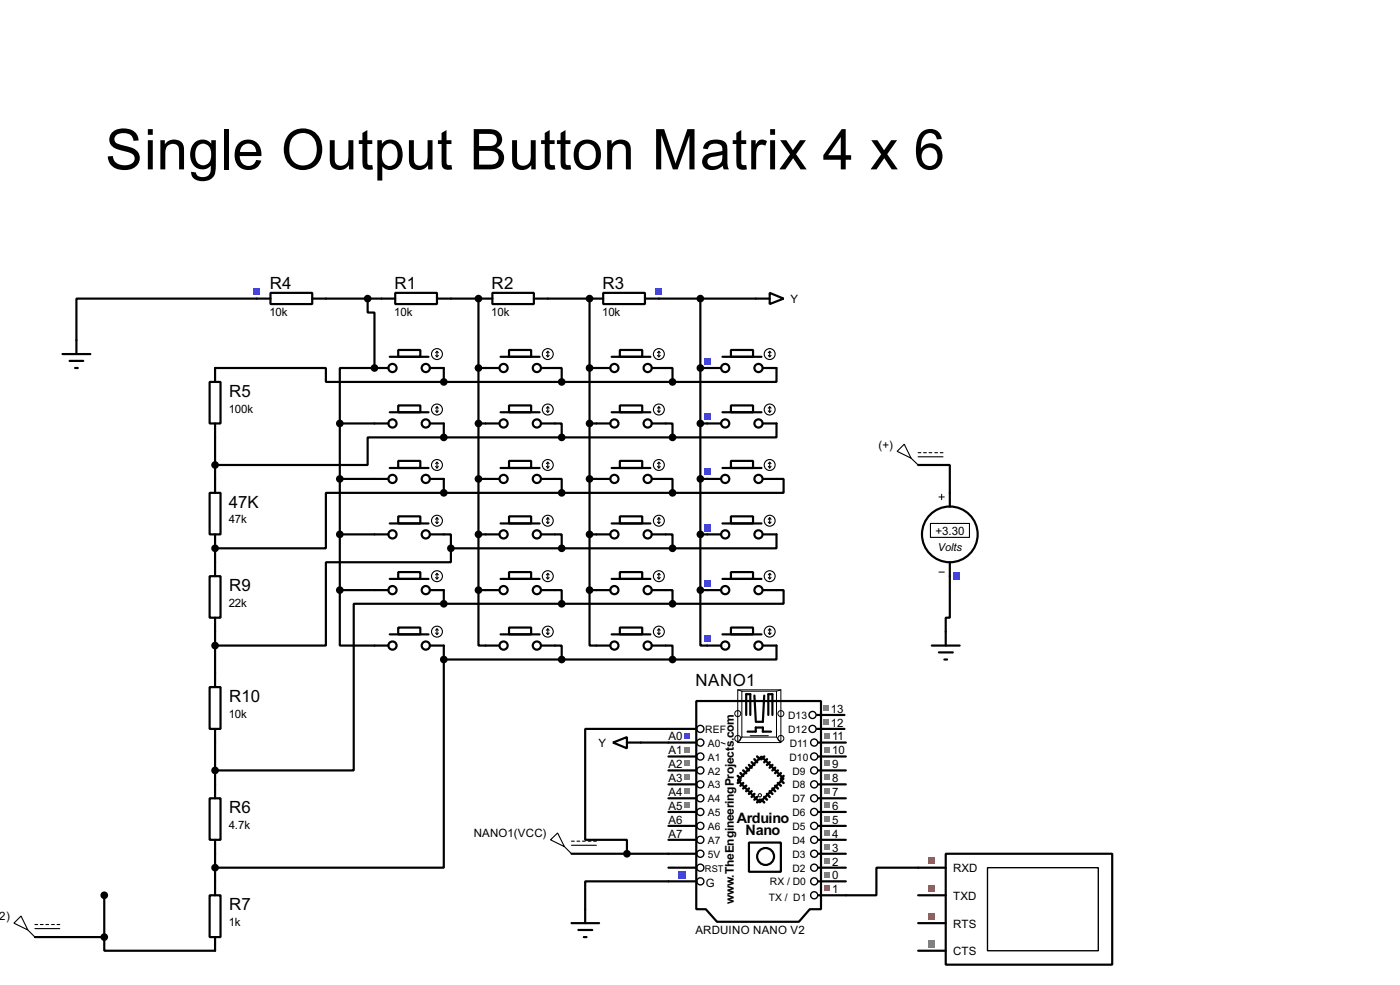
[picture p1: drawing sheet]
<svg xmlns="http://www.w3.org/2000/svg" width="256mm" height="180mm" viewBox="0 0 256 180" stroke-linecap="round" stroke-linejoin="round" font-family="sans-serif">
<g fill="none" stroke="#000" stroke-width=".4">
<path d="M47 54.7h-33v7.6M59.7 54.7h12.7M67.4 54.7v2.5h1.2v10.2M72.4 53.6h7.7v2.1h-7.7zM80.1 54.7h7.6v53.3M100.4 54.7h7.6v53.3M120.7 54.7h17.8M128.3 54.7v53.3M39.4 67.4h20.3v2.5h21.6M62.3 77.5h8.9M62.3 77.5v30.5M68.6 67.4h-6.3v10.1"/>
<path d="M68.6 67.4h2.6M71.4 65.3h7.1M71.4 75.5h7.1M73 64.1h4v1.2h-4zM73 74.2h4v1.3h-4zM78.8 77.5h2.5v2.6M78.8 67.4h2.5v2.5M81.3 69.9h41.9M87.7 77.5h3.8M87.7 67.4h3.8M91.7 65.3h7.2M91.7 75.5h7.2"/>
<path d="M93.3 64.1h4v1.2h-4zM93.3 74.2h4v1.3h-4zM99.1 67.4h3.8v2.5M99.1 77.5h3.8v2.6M108 77.5h3.8M108 67.4h3.8M112.1 65.3h7.1M112.1 75.5h7.1M113.6 64.1h4.1v1.2h-4.1zM113.6 74.2h4.1v1.3h-4.1zM119.4 67.4h3.8v2.5M119.4 77.5h3.8v2.6"/>
<path d="M128.3 77.5h1.3M128.3 67.4h3.8M132.4 65.3h7.1M133.9 64.1h4.1v1.2h-4.1zM139.8 67.4h2.5v2.5h-19.1M142.3 77.5v2.6h-19.1M39.4 80.1v7.6M62.3 87.7h8.9M62.3 97.8h8.9M71.4 85.7h7.1M71.4 95.8h7.1M73 84.4h4v1.3h-4z"/>
<path d="M73 94.5h4v1.3h-4zM78.8 97.8h3.8v2.6M78.8 87.7h2.5v2.5M81.3 80.1h-13.9v5h-28M81.3 90.2h-21.6v10.2h-20.3v2.5M81.3 80.1h41.9M81.3 90.2h41.9M87.7 87.7h3.8M87.7 97.8h3.8M91.7 85.7h7.2M91.7 95.8h7.2M93.3 84.4h4v1.3h-4z"/>
<path d="M93.3 94.5h4v1.3h-4zM99.1 87.7h3.8v2.5M99.1 97.8h3.8v2.6M108 87.7h3.8M108 97.8h3.8M112.1 85.7h7.1M112.1 95.8h7.1M113.6 84.4h4.1v1.3h-4.1zM113.6 94.5h4.1v1.3h-4.1zM119.4 87.7h3.8v2.5M119.4 97.8h3.8v2.6M128.3 87.7h1.3"/>
<path d="M128.3 97.8h1.3M142.3 87.7h1.3v2.5h-20.4M142.3 97.8v2.6h-19.1M168.2 85.1h5.8v5.1M39.4 115.6v7.6M62.3 108v10.2h8.9M62.3 108h8.9M71.4 106h7.1M71.4 116.1h7.1M73 104.7h4v1.3h-4zM73 114.9h4v1.2h-4zM78.8 108h2.5v2.5"/>
<path d="M78.8 118.2h2.5v2.5M81.3 110.5h-16.5v30.5h-25.4M81.3 110.5h41.9M82.6 100.4v2.5h-22.9v15.3h-20.3M82.6 100.4h40.6M87.7 108v10.2h3.8M87.7 108h3.8M91.7 106h7.2M91.7 116.1h7.2M93.3 104.7h4v1.3h-4zM93.3 114.9h4v1.2h-4zM99.1 108h3.8v2.5"/>
<path d="M99.1 118.2h3.8v2.5M108 108v10.2h1.3M108 108h1.3M122 108h1.2v2.5M122 118.2h1.2v2.5M128.3 108v10.2h1.3M128.3 108h1.3M142.3 108h1.3v2.5h-20.4M142.3 118.2v2.5h-19.1M174 105.5v7.6h-.7v2.5M39.4 135.9v7.7M81.3 120.7v38.1h-41.9"/>
<path d="M81.3 120.7h41.9M117.4 135.9h5.1M122.5 133.4h-15.3v20.3h7.7v2.6M39.4 156.3v5M104.7 156.3h17.8M168.2 158.8h-7.6v5.1h-5.6M6.4 171.5h12.7M19.1 171.5v2.5h20.3M19.1 163.9v7.6M122.5 161.3h-15.3v5.1"/>
<circle cx="71.9" cy="77.5" r=".75"/>
<circle cx="71.9" cy="67.4" r=".75"/>
<circle cx="78" cy="77.5" r=".75"/>
<circle cx="78" cy="67.4" r=".75"/>
<circle cx="92.2" cy="67.4" r=".75"/>
<circle cx="92.2" cy="77.5" r=".75"/>
<circle cx="98.3" cy="67.4" r=".75"/>
<circle cx="98.3" cy="77.5" r=".75"/>
<circle cx="112.5" cy="77.5" r=".75"/>
<circle cx="112.5" cy="67.4" r=".75"/>
<circle cx="118.6" cy="67.4" r=".75"/>
<circle cx="118.6" cy="77.5" r=".75"/>
<circle cx="132.8" cy="67.4" r=".75"/>
<circle cx="138.9" cy="67.4" r=".75"/>
<circle cx="71.9" cy="87.7" r=".75"/>
<circle cx="71.9" cy="97.8" r=".75"/>
<circle cx="78" cy="87.7" r=".75"/>
<circle cx="78" cy="97.8" r=".75"/>
<circle cx="92.2" cy="87.7" r=".75"/>
<circle cx="92.2" cy="97.8" r=".75"/>
<circle cx="98.3" cy="87.7" r=".75"/>
<circle cx="98.3" cy="97.8" r=".75"/>
<circle cx="112.5" cy="97.8" r=".75"/>
<circle cx="112.5" cy="87.7" r=".75"/>
<circle cx="118.6" cy="97.8" r=".75"/>
<circle cx="118.6" cy="87.7" r=".75"/>
<circle cx="71.9" cy="118.2" r=".75"/>
<circle cx="71.9" cy="108" r=".75"/>
<circle cx="78" cy="118.2" r=".75"/>
<circle cx="78" cy="108" r=".75"/>
<circle cx="92.2" cy="118.2" r=".75"/>
<circle cx="92.2" cy="108" r=".75"/>
<circle cx="98.3" cy="118.2" r=".75"/>
<circle cx="98.3" cy="108" r=".75"/>
</g>
<g fill="#000">
<circle cx="87.7" cy="54.7" r=".2"/>
<circle cx="108" cy="54.7" r=".2"/>
<circle cx="68.6" cy="67.4" r=".2"/>
<circle cx="39.4" cy="100.4" r=".2"/>
</g>
<g fill="none" stroke="#000" stroke-width=".2">
<path d="M79.8 65.1l.3 .2M79.8 75.2l.3 .3M80.1 64.3v1M80.1 74.5v1M80.1 64.3l-.3 .3M80.1 64.3l.2 .3M80.1 74.5l-.3 .2M80.1 74.5l.2 .2M80.3 65.1l-.2 .2M80.3 75.2l-.2 .3M100.1 65.1l.3 .2M100.1 75.2l.3 .3"/>
<path d="M100.4 64.3l-.3 .3M100.4 64.3v1M100.4 74.5v1M100.4 64.3l.2 .3M100.4 74.5l-.3 .2M100.4 74.5l.2 .2M100.6 65.1l-.2 .2M100.6 75.2l-.2 .3M120.5 65.1l.2 .2M120.5 75.2l.2 .3M120.7 74.5l-.2 .2M120.7 64.3v1"/>
<path d="M120.7 74.5v1M120.7 64.3l-.2 .3M120.7 64.3l.3 .3M120.7 74.5l.3 .2M121 75.2l-.3 .3M121 65.1l-.3 .2M140.8 65.1l.2 .2M141 64.3l-.2 .3M141 64.3v1M141 64.3l.3 .3M141.3 65.1l-.3 .2M79.8 85.4l.3 .3"/>
<path d="M79.8 95.6l.3 .2M80.1 84.6v1.1M80.1 94.8v1M80.1 84.6l-.3 .3M80.1 84.6l.2 .3M80.1 94.8l-.3 .3M80.1 94.8l.2 .3M80.3 85.4l-.2 .3M80.3 95.6l-.2 .2M100.1 85.4l.3 .3M100.1 95.6l.3 .2M100.4 84.6v1.1"/>
<path d="M100.4 94.8v1M100.4 84.6l-.3 .3M100.4 84.6l.2 .3M100.4 94.8l-.3 .3M100.4 94.8l.2 .3M100.6 85.4l-.2 .3M100.6 95.6l-.2 .2M120.5 85.4l.2 .3M120.5 95.6l.2 .2M120.7 84.6l.3 .3M120.7 84.6l-.2 .3M120.7 84.6v1.1"/>
<path d="M120.7 94.8v1M120.7 94.8l-.2 .3M120.7 94.8l.3 .3M121 85.4l-.3 .3M121 95.6l-.3 .2M79.8 105.7l.3 .3M79.8 115.9l.3 .2M80.1 105v1M80.1 115.1v1M80.1 105l-.3 .2M80.1 105l.2 .2M80.1 115.1l-.3 .3"/>
<path d="M80.1 115.1l.2 .3M80.3 105.7l-.2 .3M80.3 115.9l-.2 .2M100.1 105.7l.3 .3M100.1 115.9l.3 .2M100.4 105v1M100.4 115.1v1M100.4 105l-.3 .2M100.4 105l.2 .2M100.4 115.1l-.3 .3M100.4 115.1l.2 .3M100.6 105.7l-.2 .3"/>
<path d="M100.6 115.9l-.2 .2"/>
<circle cx="80" cy="75" r="1"/>
<circle cx="80" cy="64.8" r="1"/>
<circle cx="100.3" cy="64.8" r="1"/>
<circle cx="100.3" cy="75" r="1"/>
<circle cx="120.7" cy="64.8" r="1"/>
<circle cx="120.7" cy="75" r="1"/>
<circle cx="141" cy="64.8" r="1"/>
<circle cx="80" cy="95.3" r="1"/>
<circle cx="80" cy="85.1" r="1"/>
<circle cx="100.3" cy="95.3" r="1"/>
<circle cx="100.3" cy="85.1" r="1"/>
<circle cx="120.7" cy="85.1" r="1"/>
<circle cx="120.7" cy="95.3" r="1"/>
<circle cx="80" cy="115.6" r="1"/>
<circle cx="80" cy="105.5" r="1"/>
<circle cx="100.3" cy="105.5" r="1"/>
<circle cx="100.3" cy="115.6" r="1"/>
</g>
<path d="M129 65.5h1.2v1.2h-1.2z" fill="#4040ff"/>
<g fill="none" stroke="#000" stroke-width=".4">
<path d="M129.6 77.5h2.5M132.4 75.5h7.1M133.9 74.2h4.1v1.3h-4.1zM139.8 77.5h2.5"/>
<circle cx="132.8" cy="77.5" r=".75"/>
<circle cx="138.9" cy="77.5" r=".75"/>
</g>
<g fill="none" stroke="#000" stroke-width=".2">
<path d="M140.8 75.2l.2 .3M141 74.5v1M141 74.5l-.2 .2M141 74.5l.3 .2M141.3 75.2l-.3 .3"/>
<circle cx="141" cy="75" r="1"/>
</g>
<path d="M129 75.6h1.2v1.3h-1.2z" fill="#4040ff"/>
<g fill="none" stroke="#000" stroke-width=".4">
<path d="M129.6 87.7h2.5M132.4 85.7h7.1M133.9 84.4h4.1v1.3h-4.1zM139.8 87.7h2.5"/>
<circle cx="132.8" cy="87.7" r=".75"/>
<circle cx="138.9" cy="87.7" r=".75"/>
</g>
<g fill="none" stroke="#000" stroke-width=".2">
<path d="M140.8 85.4l.2 .3M141 84.6v1.1M141 84.6l-.2 .3M141 84.6l.3 .3M141.3 85.4l-.3 .3"/>
<circle cx="141" cy="85.1" r="1"/>
</g>
<path d="M129 85.8h1.2v1.2h-1.2z" fill="#4040ff"/>
<g fill="none" stroke="#000" stroke-width=".4">
<path d="M129.6 97.8h2.5M132.4 95.8h7.1M133.9 94.5h4.1v1.3h-4.1zM139.8 97.8h2.5"/>
<circle cx="132.8" cy="97.8" r=".75"/>
<circle cx="138.9" cy="97.8" r=".75"/>
</g>
<g fill="none" stroke="#000" stroke-width=".2">
<path d="M140.8 95.6l.2 .2M141 94.8v1M141 94.8l-.2 .3M141 94.8l.3 .3M141.3 95.6l-.3 .2"/>
<circle cx="141" cy="95.3" r="1"/>
</g>
<path d="M129 95.9h1.2v1.3h-1.2z" fill="#4040ff"/>
<g fill="none" stroke="#000" stroke-width=".4">
<path d="M109.3 108h2.5M109.3 118.2h2.5M112.1 106h7.1M112.1 116.1h7.1M113.6 104.7h4.1v1.3h-4.1zM113.6 114.9h4.1v1.2h-4.1zM119.4 108h2.6M119.4 118.2h2.6M129.6 108h2.5M132.4 106h7.1M133.9 104.7h4.1v1.3h-4.1zM139.8 108h2.5"/>
<circle cx="112.5" cy="118.2" r=".75"/>
<circle cx="112.5" cy="108" r=".75"/>
<circle cx="118.6" cy="108" r=".75"/>
<circle cx="118.6" cy="118.2" r=".75"/>
<circle cx="132.8" cy="108" r=".75"/>
<circle cx="138.9" cy="108" r=".75"/>
</g>
<g fill="none" stroke="#000" stroke-width=".2">
<path d="M120.5 105.7l.2 .3M120.5 115.9l.2 .2M120.7 105v1M120.7 115.1v1M120.7 105l-.2 .2M120.7 105l.3 .2M120.7 115.1l-.2 .3M120.7 115.1l.3 .3M121 105.7l-.3 .3M121 115.9l-.3 .2M140.8 105.7l.2 .3M141 105v1"/>
<path d="M141 105l-.2 .2M141 105l.3 .2M141.3 105.7l-.3 .3"/>
<circle cx="120.7" cy="115.6" r="1"/>
<circle cx="120.7" cy="105.5" r="1"/>
<circle cx="141" cy="105.5" r="1"/>
</g>
<path d="M129 106.1h1.2v1.3h-1.2z" fill="#4040ff"/>
<g fill="none" stroke="#000" stroke-width=".4">
<path d="M129.6 118.2h2.5M132.4 116.1h7.1M133.9 114.9h4.1v1.2h-4.1zM139.8 118.2h2.5"/>
<circle cx="132.8" cy="118.2" r=".75"/>
<circle cx="138.9" cy="118.2" r=".75"/>
</g>
<g fill="none" stroke="#000" stroke-width=".2">
<path d="M140.8 115.9l.2 .2M141 115.1v1M141 115.1l-.2 .3M141 115.1l.3 .3M141.3 115.9l-.3 .2"/>
<circle cx="141" cy="115.6" r="1"/>
</g>
<path d="M129 116.3h1.2v1.2h-1.2z" fill="#4040ff"/>
<g fill="#000" stroke="#000" stroke-width=".4">
<circle cx="62.2" cy="77.5" r=".5"/>
<circle cx="87.6" cy="77.5" r=".5"/>
<circle cx="102.9" cy="69.9" r=".5"/>
<circle cx="108" cy="77.5" r=".5"/>
<circle cx="123.2" cy="69.9" r=".5"/>
<circle cx="128.3" cy="77.5" r=".5"/>
<circle cx="62.2" cy="87.7" r=".5"/>
<circle cx="62.2" cy="97.8" r=".5"/>
<circle cx="87.6" cy="97.8" r=".5"/>
<circle cx="87.6" cy="87.7" r=".5"/>
<circle cx="102.9" cy="80.1" r=".5"/>
<circle cx="102.9" cy="90.2" r=".5"/>
<circle cx="108" cy="87.7" r=".5"/>
<circle cx="108" cy="97.8" r=".5"/>
<circle cx="123.2" cy="80.1" r=".5"/>
<circle cx="123.2" cy="90.2" r=".5"/>
<circle cx="128.3" cy="97.8" r=".5"/>
<circle cx="128.3" cy="87.7" r=".5"/>
<circle cx="62.2" cy="108" r=".5"/>
<circle cx="87.6" cy="108" r=".5"/>
<circle cx="102.9" cy="110.5" r=".5"/>
<circle cx="102.9" cy="100.4" r=".5"/>
<circle cx="108" cy="108" r=".5"/>
<circle cx="123.2" cy="110.5" r=".5"/>
<circle cx="123.2" cy="100.4" r=".5"/>
<circle cx="128.3" cy="108" r=".5"/>
<circle cx="102.9" cy="120.7" r=".5"/>
<circle cx="123.2" cy="120.7" r=".5"/>
</g>
<path d="M87.7 54.7h2.5M90.2 53.6h7.6v2.1h-7.6zM97.8 54.7h2.6M108 54.7h2.5M110.5 53.6h7.7v2.1h-7.7zM118.2 54.7h2.5" fill="none" stroke="#000" stroke-width=".4"/>
<path d="M120.1 52.8h1.2v1.2h-1.2z" fill="#4040ff"/>
<path d="M47 54.7h2.6M49.6 53.6h7.6v2.1h-7.6zM57.2 54.7h2.5" fill="none" stroke="#000" stroke-width=".4"/>
<path d="M46.4 52.8h1.3v1.2h-1.3z" fill="#4040ff"/>
<g fill="#000" stroke="#000" stroke-width=".4">
<circle cx="67.3" cy="54.7" r=".5"/>
<circle cx="87.6" cy="54.7" r=".5"/>
<circle cx="108" cy="54.7" r=".5"/>
<circle cx="68.6" cy="67.4" r=".5"/>
<circle cx="81.3" cy="69.9" r=".5"/>
<circle cx="87.6" cy="67.4" r=".5"/>
<circle cx="108" cy="67.4" r=".5"/>
<circle cx="128.3" cy="67.4" r=".5"/>
<circle cx="81.3" cy="90.2" r=".5"/>
<circle cx="81.3" cy="80.1" r=".5"/>
<circle cx="81.3" cy="110.5" r=".5"/>
<circle cx="82.6" cy="100.4" r=".5"/>
<circle cx="81.3" cy="120.7" r=".5"/>
</g>
<g fill="none" stroke="#000" stroke-width=".4">
<path d="M38.4 69.9h2v7.6h-2zM39.4 67.4v2.5M39.4 77.5v2.6M38.4 90.2h2v7.6h-2zM39.4 87.7v2.5M39.4 97.8v2.6M174 90.2v2.6M38.4 105.5h2v7.6h-2zM39.4 102.9v2.6M39.4 113.1v2.5M174 102.9v2.6M38.4 125.8h2v7.6h-2z"/>
<path d="M39.4 123.2v2.6M39.4 133.4v2.5"/>
<circle cx="174" cy="97.8" r="5.1"/>
</g>
<path d="M170.5 95.8h7.1v2.6h-7.1zM2.6 169l1.3-1.3 1.2 2.5zM5.1 170.2l1.3 1.3M6.4 169.2h.5M6.4 170h4.6M7.4 169.2h.5M8.4 169.2h.5M9.5 169.2h.5M10.5 169.2h.5" fill="none" stroke="#000" stroke-width=".2"/>
<path d="M172 91h1M172.5 90.5v1M172 104.7h1" fill="none" stroke="#000" stroke-width=".18"/>
<path d="M174.7 104.8h1.2v1.3h-1.2z" fill="#4040ff"/>
<g fill="#000" stroke="#000" stroke-width=".4">
<circle cx="128.3" cy="54.7" r=".5"/>
<circle cx="39.4" cy="85.1" r=".5"/>
<circle cx="39.4" cy="118.2" r=".5"/>
<circle cx="39.4" cy="100.4" r=".5"/>
<circle cx="39.4" cy="141" r=".5"/>
<circle cx="39.4" cy="158.8" r=".5"/>
</g>
<g fill="none" stroke="#000" stroke-width=".4">
<path d="M122.5 138.5h5.1M122.5 135.9h5.1M122.5 133.4h5.1M127.6 128.3h22.8v38.1h-2l-2 2.3h-15l-2.1-2.3h-1.7zM136.7 130.9v-3.8h.8v3.8M137 133.9h1.5v-.7h1.3v.7h1.5M138.2 127.3l.3 4.6M139.5 138.5l4.1 4-4.4 4.4-4-4.1zM140 127.3l-.2 4.8h-1.3M140.8 130.9v-3.8h.7v3.8M149.7 133.4h5M149.7 130.9h5"/>
<path d="M149.9 138.5h5.1M149.9 135.9h5.1M38.4 146.1h2v7.6h-2zM39.4 143.6v2.5M39.4 153.7v2.6M122.5 158.8h5.1M122.5 156.3h5.1M122.5 153.7h5.1M122.5 151.2h5.1M122.5 148.6h5.1M122.5 146.1h5.1M122.5 143.6h5.1"/>
<path d="M122.5 141h5.1M137.2 154.2h5.9v5.4h-5.9zM149.9 158.8h5.1M149.9 156.3h5.1M149.9 153.7h5.1M149.9 151.2h5.1M149.9 148.6h5.1M149.9 146.1h5.1M149.9 143.6h5.1M149.9 141h5.1M38.4 163.9h2v7.6h-2zM39.4 161.3v2.6"/>
<path d="M39.4 171.5v2.5M122.5 161.3h5.1M149.9 161.3h5.1M149.9 163.9h5.1"/>
<circle cx="140.2" cy="156.8" r="1.55"/>
</g>
<g fill="none" stroke="#000" stroke-width=".18">
<path d="M132.1 135.9l.8 .3M135.2 126.3h7.9v9.6h-7.9zM135.2 126.3l.7 .2M135.9 126.5h6.4v8.4h-6.4zM135.9 134.9l-.7 1M142.3 134.9l.8 1M143.1 126.3l-.8 .2"/>
<circle cx="135.1" cy="135.2" r=".55"/>
<circle cx="135.1" cy="130.6" r=".55"/>
<circle cx="143" cy="130.6" r=".55"/>
<circle cx="143" cy="135.2" r=".55"/>
<circle cx="139.2" cy="145.6" r=".3"/>
</g>
<g fill="none" stroke="#000" stroke-width=".25">
<circle cx="128.3" cy="133.4" r=".65"/>
<circle cx="128.3" cy="135.9" r=".65"/>
<circle cx="128.3" cy="138.5" r=".65"/>
<circle cx="148.8" cy="130.9" r=".65"/>
<circle cx="148.8" cy="133.4" r=".65"/>
<circle cx="149.1" cy="138.5" r=".65"/>
<circle cx="149.1" cy="135.9" r=".65"/>
<circle cx="128.3" cy="151.2" r=".65"/>
<circle cx="128.3" cy="148.6" r=".65"/>
<circle cx="128.3" cy="141" r=".65"/>
<circle cx="128.3" cy="143.6" r=".65"/>
<circle cx="128.3" cy="153.7" r=".65"/>
<circle cx="128.3" cy="156.3" r=".65"/>
<circle cx="128.3" cy="158.8" r=".65"/>
<circle cx="128.3" cy="146.1" r=".65"/>
<circle cx="149.1" cy="141" r=".65"/>
<circle cx="149.1" cy="143.6" r=".65"/>
<circle cx="149.1" cy="158.8" r=".65"/>
<circle cx="149.1" cy="146.1" r=".65"/>
<circle cx="149.1" cy="148.6" r=".65"/>
<circle cx="149.1" cy="151.2" r=".65"/>
<circle cx="149.1" cy="153.7" r=".65"/>
<circle cx="149.1" cy="156.3" r=".65"/>
<circle cx="128.3" cy="161.3" r=".65"/>
<circle cx="149.1" cy="161.3" r=".65"/>
<circle cx="149.1" cy="163.9" r=".65"/>
</g>
<path d="M137.5 134.7h3.3" fill="none" stroke="#000" stroke-width=".2"/>
<g fill="none" stroke="#000" stroke-width=".45">
<path d="M137.7 139.5l.5 .5M138.2 139l.5 .5M138.7 138.5l.5 .5M140 138.5l-.5 .5M140.5 139l-.5 .5M141 139.5l-.5 .5M135.2 142l.5 .5M135.7 141.5l.5 .5M135.7 142.8l-.5 .5M136.2 141l.5 .5M136.2 143.3l-.5 .5M136.7 140.5l.5 .5"/>
<path d="M136.7 143.8l-.5 .5M137.2 140l.5 .5M137.2 144.3l-.5 .5M137.7 144.8l-.5 .5M138.2 145.3l-.5 .6M138.7 145.9l-.5 .5M139.2 146.4l-.5 .5M139.5 146.4l.5 .5M140 145.9l.5 .5M140.5 145.3l.5 .6M141 144.8l.5 .5M141.5 144.3l.5 .5"/>
<path d="M141.5 140l-.5 .5M142 143.8l.5 .5M142 140.5l-.5 .5M142.5 143.3l.6 .5M142.5 141l-.5 .5M143.1 142.8l.5 .5M143.1 141.5l-.6 .5M143.6 142l-.5 .5"/>
</g>
<path d="M151.1 159.6h1v1h-1z" fill="#808080"/>
<path d="M151.1 162.1h1v1h-1z" fill="#ff4040"/>
<g fill="#808080">
<path d="M151.1 157h1v1h-1z"/>
<path d="M151.1 154.5h1v1h-1z"/>
<path d="M151.1 151.9h1v1.1h-1z"/>
<path d="M151.1 149.4h1v1h-1z"/>
<path d="M151.1 146.9h1v1h-1z"/>
<path d="M151.1 144.3h1v1h-1z"/>
<path d="M151.1 141.8h1v1h-1z"/>
<path d="M151.1 139.2h1v1.1h-1z"/>
<path d="M151.1 136.7h1v1h-1z"/>
<path d="M151.1 134.2h1v1h-1z"/>
<path d="M150.8 131.6h1v1h-1z"/>
<path d="M150.8 129.1h1v1h-1z"/>
<path d="M125.4 146.9h1v1h-1z"/>
<path d="M125.4 144.3h1v1h-1z"/>
<path d="M125.4 141.8h1v1h-1z"/>
<path d="M125.4 139.2h1v1.1h-1z"/>
<path d="M125.4 136.7h1v1h-1z"/>
</g>
<path d="M125.4 134.2h1v1h-1z" fill="#4040ff"/>
<path d="M124.4 159.4h1.3v1.3h-1.3z" fill="#808080"/>
<path d="M124.4 159.4h1.3v1.3h-1.3z" fill="#4040ff"/>
<path d="M138.5 54.7h2.5M141 53.6l2.6 1.1-2.6 1zM112.3 135.9l2.6-1v2.1zM114.9 135.9h2.5M168.2 158.8h5.1M173.3 156.3h30.5v20.3h-30.5zM168.2 169h5.1M168.2 163.9h5.1M168.2 174h5.1" fill="none" stroke="#000" stroke-width=".4"/>
<path d="M180.9 158.8h20.3v15.2h-20.3z" fill="none" stroke="#000" stroke-width=".25"/>
<g fill="#ff4040">
<path d="M170.1 156.9h1.3v1.3h-1.3z"/>
<path d="M170.1 167.1h1.3v1.2h-1.3z"/>
<path d="M170.1 162h1.3v1.2h-1.3z"/>
</g>
<path d="M170.1 172.1h1.3v1.3h-1.3z" fill="#808080"/>
<g fill="#000" stroke="#000" stroke-width=".4">
<circle cx="114.8" cy="156.3" r=".5"/>
<circle cx="19.1" cy="171.5" r=".5"/>
<circle cx="19.1" cy="163.9" r=".5"/>
</g>
<path d="M11.5 64.8h5.1M12.8 66.1h2.5M13.8 67.4h.5M14 62.3v2.5M170.7 118.2h5.1M172 119.4h2.6M173.3 115.6v2.6M173 120.7h.5M104.7 169h5.1M106 170.2h2.5M107 171.5h.5M107.2 166.4v2.6" fill="none" stroke="#000" stroke-width=".4"/>
<g fill="none" stroke="#000" stroke-width=".2">
<path d="M165.7 81.3l1.2 2.6-2.5-1.3zM166.9 83.9l1.3 1.2M168.2 82.9h.5M168.2 83.6h4.6M169.2 82.9h.5M170.2 82.9h.5M171.3 82.9h.5M172.3 82.9h.5M100.9 153.7l1.3-1.2 1.2 2.5zM103.4 155l1.3 1.3M104.7 154h.5M104.7 154.7h4.6"/>
<path d="M105.7 154h.5M106.7 154h.5M107.8 154h.5M108.8 154h.5"/>
</g>
<text font-size="11.5" x="19.3" y="31">Single Output Button Matrix 4 x 6</text>
<g font-size="3.5">
<text x="49.4" y="52.8">R4</text>
<text x="72.3" y="52.8">R1</text>
<text x="90.1" y="52.8">R2</text>
<text x="110.4" y="52.8">R3</text>
<text x="42" y="72.6">R5</text>
<text x="41.9" y="92.9">47K</text>
<text x="42" y="108.2">R9</text>
<text x="127.4" y="125.6">NANO1</text>
<text x="42" y="128.5">R10</text>
<text x="42" y="148.8">R6</text>
<text x="42" y="166.6">R7</text>
</g>
<g font-size="3">
<text x="135" y="150.7">Arduino</text>
<text x="136.6" y="152.9">Nano</text>
</g>
<g font-size="2.5">
<text x="134.5" y="160.7" transform="rotate(-90 134.5 160.7)">.TheEngineeringProjects.com</text>
<text x="134.5" y="165.5" transform="rotate(-90 134.5 165.5)">w</text>
</g>
<g font-size="2.4">
<text x="49.4" y="57.9">10k</text>
<text x="72.2" y="57.9">10k</text>
<text x="90" y="57.9">10k</text>
<text x="110.3" y="57.9">10k</text>
<text x="144.8" y="55.4">Y</text>
<text x="41.9" y="75.5">100k</text>
<text x="161" y="82.1">(+)</text>
<text x="41.9" y="95.8">47k</text>
<text x="171.4" y="97.9">+3.30</text>
<text x="41.9" y="111.1">22k</text>
<text x="41.9" y="131.4">10k</text>
<text x="152.2" y="130.5">13</text>
<text x="109.6" y="136.7">Y</text>
<text x="122.4" y="135.5">A0</text>
<text x="152.2" y="133">12</text>
<text x="152.5" y="135.5">11</text>
<text x="122.4" y="143.2">A3</text>
<text x="122.4" y="140.6">A2</text>
<text x="122.4" y="138.1">A1</text>
<text x="152.5" y="143.2">8</text>
<text x="152.5" y="140.6">9</text>
<text x="152.5" y="138.1">10</text>
<text x="122.4" y="148.2">A5</text>
<text x="122.4" y="145.7">A4</text>
<text x="152.5" y="148.2">6</text>
<text x="152.5" y="145.7">7</text>
<text x="41.9" y="151.7">4.7k</text>
<text x="86.8" y="153.3">NANO1(VCC)</text>
<text x="122.4" y="150.8">A6</text>
<text x="122.4" y="153.3">A7</text>
<text x="152.5" y="155.9">3</text>
<text x="152.5" y="153.3">4</text>
<text x="152.5" y="150.8">5</text>
<text x="152.5" y="160.9">0</text>
<text x="152.5" y="158.4">2</text>
<text x="174.6" y="159.6">RXD</text>
<text x="129.3" y="162.4">G</text>
<text x="152.5" y="163.5">1</text>
<text x="174.6" y="164.7">TXD</text>
<text x="-.8" y="168.5">(2)</text>
<text x="41.9" y="169.5">1k</text>
<text x="127.4" y="170.9">ARDUINO NANO V2</text>
<text x="174.6" y="169.8">RTS</text>
<text x="174.6" y="174.8">CTS</text>
</g>
<text font-size="2.3" x="171.8" y="100.9">Volts</text>
<g font-size="2.1">
<text x="144.4" y="131.6">D13</text>
<text x="129.2" y="134.2">REF</text>
<text x="129.7" y="136.7">A0</text>
<text x="144.4" y="134.2">D12</text>
<text x="144.7" y="136.7">D11</text>
<text x="129.7" y="141.8">A2</text>
<text x="129.7" y="139.2">A1</text>
<text x="144.6" y="139.2">D10</text>
<text x="145.2" y="141.8">D9</text>
<text x="129.7" y="149.4">A5</text>
<text x="129.7" y="146.9">A4</text>
<text x="129.7" y="144.3">A3</text>
<text x="145.2" y="144.3">D8</text>
<text x="145.2" y="146.9">D7</text>
<text x="145.2" y="149.4">D6</text>
<text x="129.7" y="154.5">A7</text>
<text x="129.7" y="151.9">A6</text>
<text x="145.2" y="151.9">D5</text>
<text x="145.2" y="154.5">D4</text>
<text x="129.7" y="157">5V</text>
<text x="145.2" y="157">D3</text>
<text x="145.2" y="159.6">D2</text>
<text x="140.8" y="164.9">TX / D1</text>
<text x="141" y="162.1">RX / D0</text>
</g>
<text font-size="1.9" x="129.1" y="159.5">RST</text>
</svg>
